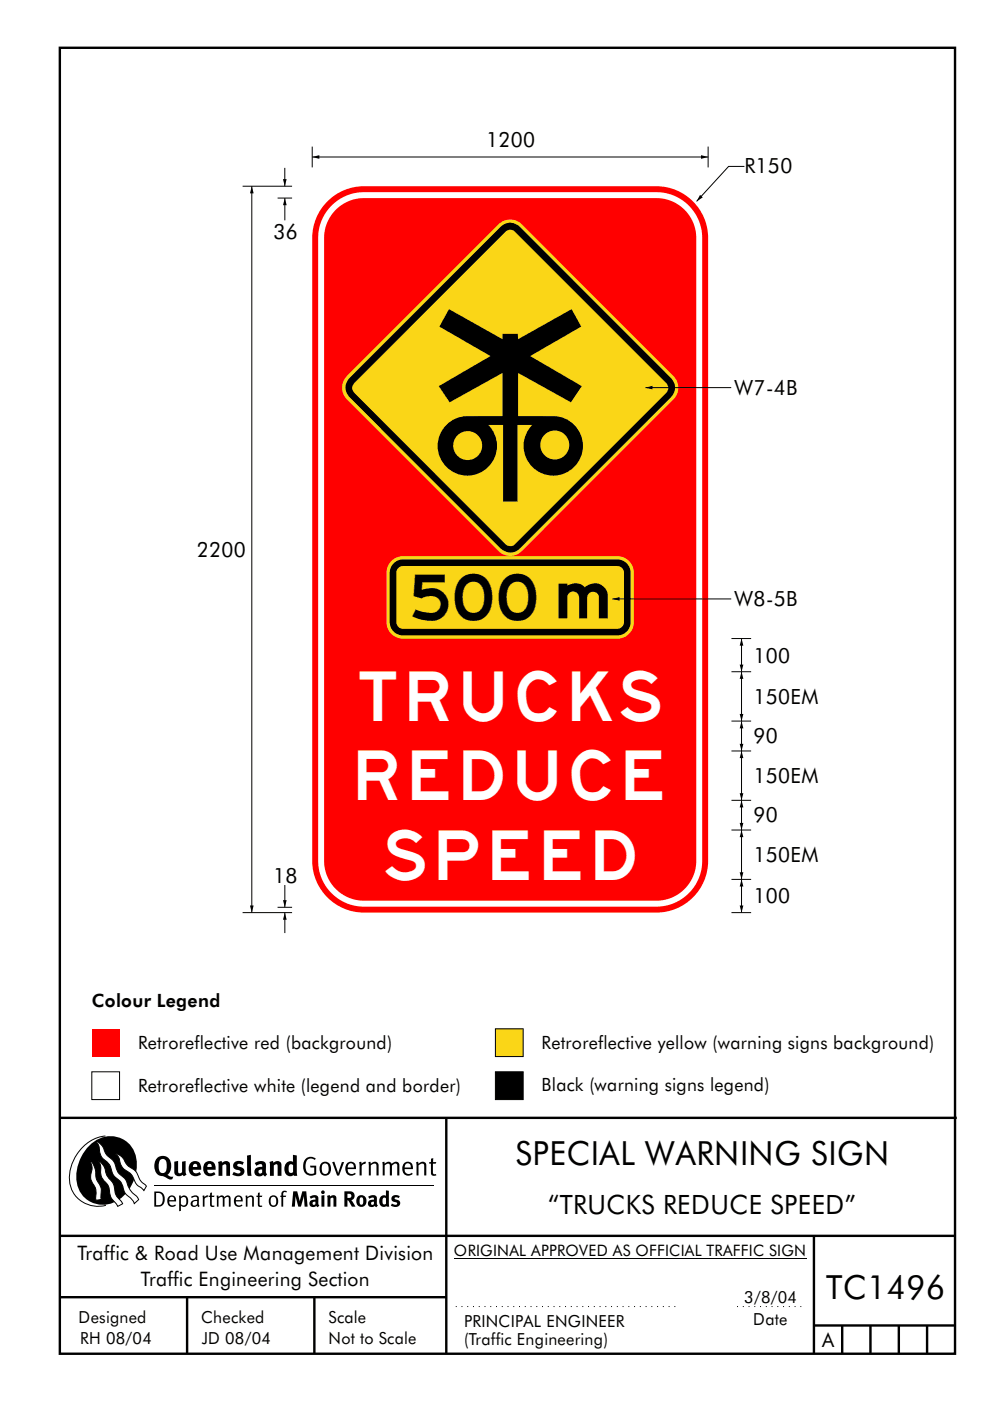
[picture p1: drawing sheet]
<svg xmlns="http://www.w3.org/2000/svg" width="210mm" height="297mm" viewBox="0 0 210 297" stroke-linecap="round" stroke-linejoin="round" font-family="sans-serif">
<g fill="none" stroke="#000" stroke-width=".51">
<path d="M12.7 10.1h189.9v276.9h-189.9zM12.7 237h190.3M94.7 236.9v50.1M12.7 262h190M12.7 275h82M39.7 275v12M66.7 275v12M172.7 262v25M172.7 281h30M178.7 281v6M184.7 281v6M190.7 281v6"/>
<path d="M196.7 281v6"/>
</g>
<path d="M22.4 240.9a9 9 0 0 0-7.4 10.8 6.2 6.2 0 0 0 7.5 3.9M32.7 251.4h59.4M96.3 266.7h74.7" fill="none" stroke="#000" stroke-width=".21"/>
<path d="M96.7 277h47.5M156.4 277h14" fill="none" stroke="#000" stroke-width=".21" stroke-dasharray=".2 1" stroke-linecap="butt"/>
<g fill="#000">
<path d="M19.1 242.7a5.7 5.7 0 0 1 6.5-1.4 5.7 5.7 0 0 1 3.4 5.7 8.6 8.6 0 0 1-6.2 8.4 5.7 5.7 0 0 1-6.5-7.1 9.9 9.9 0 0 1 2.8-5.6z" fill-rule="evenodd"/>
<path d="M37 246.3l.8-.2v2a.46 .46 0 0 0 .2 .7 .46 .46 0 0 0 .6-.3v-2.2l.8-.1v2.3l.2 .6-.6 .3-.2-.3a1.03 1.03 0 0 1-1.2 .2 1.03 1.03 0 0 1-.6-1z" fill-rule="evenodd"/>
<path d="M40.4 246.6a1.64 1.64 0 0 0 0 2.3 1.64 1.64 0 0 0 2.3 .1l-.4-.5a.78 .78 0 0 1-.9 .3 .78 .78 0 0 1-.5-.8h1.8a1.37 1.37 0 0 0-.6-1.6 1.37 1.37 0 0 0-1.7 .2zM41 246.9a.48 .48 0 0 1 .7-.1 .48 .48 0 0 1 .2 .6h-1z" fill-rule="evenodd"/>
<path d="M43.5 246.6a1.65 1.65 0 0 0-.2 2 1.65 1.65 0 0 0 1.9 .7l.5-.3-.3-.5a.78 .78 0 0 1-.9 .3 .78 .78 0 0 1-.5-.8h1.8a1.37 1.37 0 0 0-.6-1.6 1.37 1.37 0 0 0-1.7 .2zM44.1 246.9a.48 .48 0 0 1 .6-.1 .48 .48 0 0 1 .2 .6h-.9z" fill-rule="evenodd"/>
<path d="M46.3 246.4l.7-.3 .1 .4a.95 .95 0 0 1 1-.3 .95 .95 0 0 1 .7 .9v2.2h-.8v-2.3l-.3-.2-.5 .3v2.2h-.8z" fill-rule="evenodd"/>
<path d="M49.7 246.5a1.73 1.73 0 0 1 2-.1l-.2 .6-.6-.2a.42 .42 0 0 0-.6 .3l.2 .2a1.23 1.23 0 0 1 1.4 1 1.47 1.47 0 0 1-2.3 .9l-.3-.1 .3-.6 .7 .3a.47 .47 0 0 0 .7-.3 .87 .87 0 0 0-1-.6l-.4-.2-.1-.4z" fill-rule="evenodd"/>
<path d="M52.4 245l.8-.2 .2 4.5h-.8l-.1-.2z" fill-rule="evenodd"/>
<path d="M54.1 246.6l.3 .6 .3-.2a.62 .62 0 0 1 .9 0v.4a1.21 1.21 0 0 0-1.3 .3 1.21 1.21 0 0 0-.2 1.4 1.19 1.19 0 0 0 1.7 0l.5 .3 .4-.4-.3-.4v-1.3a.96 .96 0 0 0-1.3-1.1zM55 248.1l.6-.1v.6a.43 .43 0 0 1-.6 .1 .43 .43 0 0 1 0-.6z" fill-rule="evenodd"/>
<path d="M57.2 246.4l.7-.3 .1 .4a.95 .95 0 0 1 1-.3 .95 .95 0 0 1 .7 .9v2.2h-.8v-2.3l-.3-.2-.5 .3v2.2h-.8z" fill-rule="evenodd"/>
<path d="M62.2 244.8v1.6a1.29 1.29 0 0 0-1.4 .1 1.29 1.29 0 0 0-.5 1.3 1.24 1.24 0 0 0 .5 1.4 1.24 1.24 0 0 0 1.5-.1l.1 .2h.7l-.1-4.3zM61.5 246.9h.4l.3 .1v1.5l-.3 .2a.48 .48 0 0 1-.6-.5 1.52 1.52 0 0 1 .2-1.3z" fill-rule="evenodd"/>
<path d="M64.9 245.6a1.61 1.61 0 0 1 2.1 .1l-.2 .2a1.17 1.17 0 0 0-1.4-.1 1.17 1.17 0 0 0-.6 1.2 1.42 1.42 0 0 0 1.2 1.9l.7-.2v-1.2h-.8l-.1-.4h1.3v1.9a1.82 1.82 0 0 1-2.2-.1 1.82 1.82 0 0 1-.6-2.1l.2-.7z" fill-rule="evenodd"/>
<path d="M68.2 246.6a1.77 1.77 0 0 0 .4 2.6 1.39 1.39 0 0 0 1.4-.5 1.39 1.39 0 0 0 .2-1.5 1.19 1.19 0 0 0-2-.6zM68.5 246.8a.83 .83 0 0 1 1 .1 .83 .83 0 0 1 .2 1 .75 .75 0 0 1-.6 1 .75 .75 0 0 1-.8-.8v-.9z" fill-rule="evenodd"/>
<path d="M70.5 246.4l.4-.1 .8 2.4 .8-2.3h.5l-1.1 2.8h-.4z" fill-rule="evenodd"/>
<path d="M73.6 246.7a1.74 1.74 0 0 0 .5 2.5h.9l.5-.3-.2-.3a.89 .89 0 0 1-1.1 .2 .89 .89 0 0 1-.4-.9h1.7a1.15 1.15 0 0 0-.4-1.4 1.15 1.15 0 0 0-1.5 .2zM74 246.9a.67 .67 0 0 1 .8-.1 .67 .67 0 0 1 .3 .7h-1.3z" fill-rule="evenodd"/>
<path d="M76.2 246.4l.4-.1 .1 .5 .5-.4 .5-.1-.2 .5a.61 .61 0 0 0-.8 .6v1.8h-.4z" fill-rule="evenodd"/>
<path d="M78.1 246.4l.5-.1 .1 .5a.89 .89 0 0 1 .9-.5 .89 .89 0 0 1 .7 .8v2.1h-.4v-2.1l-.1-.3-.3-.1-.8 .4v2.1h-.4z" fill-rule="evenodd"/>
<path d="M81.1 246.4l.4-.1 .1 .4a.83 .83 0 0 1 .8-.4 .83 .83 0 0 1 .7 .5 .86 .86 0 0 1 .9-.5 .86 .86 0 0 1 .7 .8v2.1h-.4l-.1-2.3a.5 .5 0 0 0-.8 0l-.2 .2v2.1h-.5v-2.2l-.4-.3-.7 .4v2.1h-.4z" fill-rule="evenodd"/>
<path d="M85.7 246.7a1.74 1.74 0 0 0 .5 2.5h.9l.5-.3-.2-.3a.89 .89 0 0 1-1.1 .2 .89 .89 0 0 1-.4-.9h1.7a1.15 1.15 0 0 0-.5-1.4 1.15 1.15 0 0 0-1.4 .2zM86 246.9a.67 .67 0 0 1 .9-.1 .67 .67 0 0 1 .3 .7h-1.3z" fill-rule="evenodd"/>
<path d="M88.3 246.4l.4-.1 .1 .5a.89 .89 0 0 1 .9-.5 .89 .89 0 0 1 .7 .8v2.1h-.4v-2.1l-.1-.3-.3-.1-.8 .4v2.1h-.4z" fill-rule="evenodd"/>
<path d="M91.5 245.7l.4-.2v.9h.7l-.2 .3h-.5v2.1l.1 .1h.5l.1 .3a.71 .71 0 0 1-1.2-.5v-2h-.3v-.3h.3z" fill-rule="evenodd"/>
</g>
<path d="M24.4 244.6a3.1 3.1 0 0 1 2.3 2.1l.8 .8a3.2 3.2 0 0 1 2 2.3l.4 .7 1.2 1-.6 .9-.2-.3a3.5 3.5 0 0 1-1.9-2 3.8 3.8 0 0 0-2.1-2.2 3.5 3.5 0 0 1-1-2.3zM20.4 242a3.4 3.4 0 0 1 1.9 2.4l.7 .9a3.3 3.3 0 0 1 1.7 2.5 4.4 4.4 0 0 0 1.7 2l.3 .3a6.1 6.1 0 0 0 2.5 3.7l.2 .5-.9 .9a6.1 6.1 0 0 0-1.9-2.2l-.4-.7a3.6 3.6 0 0 0-1.9-2.8l-.6-1.1a3.6 3.6 0 0 0-1.9-2.8 3.7 3.7 0 0 1-.8-2.4zM21 246.2a3.4 3.4 0 0 1 1.5 2.7l.6 .9a3.8 3.8 0 0 1 1.4 3.1l.3 .8 1.2 1.5-1 .6-.5-.8a3.2 3.2 0 0 1-1.3-2.8 4.3 4.3 0 0 0-1.4-2.2 4.7 4.7 0 0 1-.5-2.9zM19.2 246.1a5.1 5.1 0 0 1 1.2 3.7l.3 .7a3.1 3.1 0 0 1 .7 3l.1 .8-1.1 .2-.1-.8a3.5 3.5 0 0 0-.9-3.2 3.6 3.6 0 0 1 .1-2.6z" fill-rule="evenodd" fill="#fff" stroke="#000" stroke-width=".21"/>
<g fill="#000">
<path d="M33.1 252.9v2.6a1.12 1.12 0 0 0 1.2-.3 1.12 1.12 0 0 0 .2-1.1l-.1-.6-.3-.4zM32.7 252.6h1.1a1.67 1.67 0 0 1 1.2 1.7 1.67 1.67 0 0 1-1.3 1.5h-1zM36.1 253.9l-.2 .6h1.1a.55 .55 0 0 0-.3-.7 .55 .55 0 0 0-.6 .1zM35.8 253.8a.95 .95 0 0 1 1.2-.2 .95 .95 0 0 1 .4 1.1h-1.5a.72 .72 0 0 0 .4 .8 .72 .72 0 0 0 .9-.1l.1 .2a1.15 1.15 0 0 1-1.5 0 1.15 1.15 0 0 1-.2-1.5zM38.4 254.1v1.2a.7 .7 0 0 0 .9 .1 .7 .7 0 0 0 .2-.9 .61 .61 0 0 0-.4-.7 .61 .61 0 0 0-.7 .3zM38 253.5l.3-.1 .1 .4a.95 .95 0 0 1 1.2-.1 .95 .95 0 0 1 .3 1.1 .92 .92 0 0 1-.5 1 .92 .92 0 0 1-1-.2v1.1l-.4 .1zM40.9 254.9a.5 .5 0 0 0 .2 .7 .5 .5 0 0 0 .7-.3v-.7zM40.5 253.8a1 1 0 0 1 1.7 .2v1.4l.2 .3-.2 .2-.3-.3a.78 .78 0 0 1-1.4-.1 .78 .78 0 0 1 .8-1.1h.5a.58 .58 0 0 0-.3-.7 .58 .58 0 0 0-.7 .3zM43 253.5l.3-.1 .1 .4 .3-.3h.5l-.2 .3a.52 .52 0 0 0-.6 .6v1.4h-.4zM44.6 252.9l.4-.1-.1 .7h.6l-.1 .3h-.5v1.5a.35 .35 0 0 0 .6 .3v.2a.57 .57 0 0 1-.6 .1 .57 .57 0 0 1-.3-.5v-1.6h-.3v-.3h.3zM45.9 253.5l.4-.1 .1 .4 .2-.2a.64 .64 0 0 1 1 .2 .7 .7 0 0 1 .8-.4 .7 .7 0 0 1 .5 .7v1.7h-.4v-1.7l-.2-.3-.7 .3v1.7h-.3v-1.6a.38 .38 0 0 0-.3-.5 .38 .38 0 0 0-.5 .3l-.1 .1v1.7h-.4zM50.2 253.9l-.2 .6h1.1a.55 .55 0 0 0-.2-.7 .55 .55 0 0 0-.7 .1zM49.9 253.8a.95 .95 0 0 1 1.2-.2 .95 .95 0 0 1 .4 1.1h-1.5a.72 .72 0 0 0 .4 .8 .72 .72 0 0 0 .9-.1l.1 .2a1.15 1.15 0 0 1-1.5 0 1.15 1.15 0 0 1-.2-1.5zM52.1 253.5l.3-.1 .1 .4a.72 .72 0 0 1 .8-.4 .72 .72 0 0 1 .6 .7v1.7h-.4v-1.5a.45 .45 0 0 0-.3-.6 .45 .45 0 0 0-.5 .3l-.2 .1v1.7h-.3zM54.7 252.9l.4-.1v.7h.6l-.1 .3h-.5v1.5a.35 .35 0 0 0 .5 .3v.2a.57 .57 0 0 1-.6 .1 .57 .57 0 0 1-.3-.5v-1.6h-.3v-.3h.3zM57.6 253.9l-.2 .7a.65 .65 0 0 0 .3 .9 .65 .65 0 0 0 .8-.3l.1-.1a.93 .93 0 0 0-.7-1.4zM57.3 253.8a1.12 1.12 0 0 1 1.4 0 1.12 1.12 0 0 1 .2 1.4 1.01 1.01 0 0 1-1.2 .7 1.01 1.01 0 0 1-.7-1.2zM59.9 252.6l.5-.2 .5 .2-.2 .2-.3-.1-.3 .2v.6h.6l-.1 .3h-.5v2h-.4v-2h-.2v-.3h.2zM62.2 252.6l-.3 3.2h.7l.1-2.2 .6 2.2h.5l.7-2.2 .1 2.2h.7l-.3-3.2h-.9l-.5 2.1-.5-2.1zM65.7 253.7l.3 .5a.51 .51 0 0 1 .5-.3 .51 .51 0 0 1 .4 .4v.1a.88 .88 0 0 0-1.1 .3 .88 .88 0 0 0 .2 1.1 .9 .9 0 0 0 1.1-.1l.3 .3 .4-.4-.3-.3v-1.1a.87 .87 0 0 0-.4-.8 .87 .87 0 0 0-1 .1zM66.4 254.9l.5-.1v.5l-.1 .1h-.3l-.2-.1zM68.2 253.5v2.3h.6v-2.4zM68.1 252.8a.4 .4 0 0 0 .8 0 .4 .4 0 0 0-.8 0zM69.4 253.5l.1 2.3h.6v-1.7a.33 .33 0 0 1 .4-.2 .33 .33 0 0 1 .2 .4v1.5h.7v-1.7a.75 .75 0 0 0-.6-.7 .75 .75 0 0 0-.8 .3v-.3zM73.1 252.6v3.2h.6v-1.3l.3 .2 .7 1.1h.7l-.9-1.4a.94 .94 0 0 0 .7-1 .94 .94 0 0 0-.9-.8zM73.7 253.1a.51 .51 0 0 1 .7 .1 .51 .51 0 0 1-.1 .8h-.6zM75.9 253.7a1.19 1.19 0 0 0-.1 1.8 1.19 1.19 0 0 0 1.7-.1 1.19 1.19 0 0 0 0-1.6 1.19 1.19 0 0 0-1.6-.1zM76.5 253.9h.2a.99 .99 0 0 1 0 1.5 1.06 1.06 0 0 1-.2-1.5zM78.1 253.7l.3 .5a.51 .51 0 0 1 .5-.3 .51 .51 0 0 1 .4 .4v.1a.88 .88 0 0 0-1.1 .3 .88 .88 0 0 0 .2 1.1 .9 .9 0 0 0 1.1-.1l.3 .3 .4-.4-.2-.3v-1.1a.87 .87 0 0 0-.5-.8 .87 .87 0 0 0-1 .1zM78.9 254.9l.4-.1v.5l-.1 .1h-.3l-.2-.1zM81.9 252.4v1.2a1.2 1.2 0 0 0-1.4 .5 1.2 1.2 0 0 0 .2 1.5l.5 .3 .8-.2v.1h.6l-.1-3.3zM81.4 254l.5 .1-.1 1.2a.46 .46 0 0 1-.5 0 .46 .46 0 0 1-.2-.6zM83.3 253.6a.79 .79 0 0 0-.2 1 .79 .79 0 0 0 1 .3 .33 .33 0 0 1 0 .5 .33 .33 0 0 1-.5 0l-.5-.2-.2 .4a1.15 1.15 0 0 0 1.2 .3 1.15 1.15 0 0 0 .8-1 1.49 1.49 0 0 0-1.2-.7 .4 .4 0 0 1 .3-.4 .4 .4 0 0 1 .4 .1l.2 .1 .2-.4a1.47 1.47 0 0 0-1.5 0z" fill-rule="evenodd"/>
<path d="M33.4 245.5a2.51 2.51 0 0 0 .4 3.7l.8 .2a2.78 2.78 0 0 0 2 .6l.2-.5h-.6l-.7-.4a2.56 2.56 0 0 0 0-3.8 1.83 1.83 0 0 0-2.1 .2zM34 245.9a.87 .87 0 0 1 1 0 .87 .87 0 0 1 .4 .9v.4a1.17 1.17 0 0 1-.9 1.5h-.3a2.38 2.38 0 0 1-.2-2.8z" fill-rule="evenodd"/>
</g>
<path d="M19.5 227.2h5.9v5.9h-5.9z" fill-rule="evenodd" fill="#fff" stroke="#000" stroke-width=".21"/>
<path d="M19.5 218.1h5.9v5.9h-5.9z" fill="#f00"/>
<path d="M105.1 218.1h5.9v5.9h-5.9z" fill-rule="evenodd" fill="#fad617" stroke="#000" stroke-width=".21"/>
<path d="M105.1 227.2h5.9v5.9h-5.9z" fill-rule="evenodd" fill="#000" stroke="#000" stroke-width=".21"/>
<path d="M70.3 43.6a9.7 9.7 0 0 1 6.9-2.9h62.1a9.7 9.7 0 0 1 9.7 9.7v132.1a9.7 9.7 0 0 1-9.7 9.7h-62.1a9.7 9.7 0 0 1-9.7-9.7v-132.1a9.7 9.7 0 0 1 2.8-6.8zM71.2 44.5a8.4 8.4 0 0 1 6-2.5h62.1a8.5 8.5 0 0 1 8.4 8.5v132a8.5 8.5 0 0 1-8.4 8.5h-62.1a8.5 8.5 0 0 1-8.4-8.5v-132a8.4 8.4 0 0 1 2.4-6zM69.5 42.7a10.9 10.9 0 0 1 7.7-3.2h62.1a11 11 0 0 1 10.9 10.9v132.1a11 11 0 0 1-10.9 11h-62.1a11 11 0 0 1-11-11v-132.1a10.9 10.9 0 0 1 3.3-7.7z" fill-rule="evenodd" fill="#f00"/>
<path d="M66.2 33.3h84M150.2 31.1v4.4M157.9 35.3h-3.3l-6.8 7.4" fill="none" stroke="#000" stroke-width=".21"/>
<g fill="#000">
<path d="M66.2 33.3l1.6-.4v.8l-1.6-.4 1.6-.4z" fill-rule="evenodd"/>
<path d="M148.7 32.9l1.5 .4-1.5 .4v-.8l1.5 .4z" fill-rule="evenodd"/>
<path d="M148.5 41.3l.6 .5-1.3 .9z" fill-rule="evenodd"/>
</g>
<path d="M105.8 47.6a3.5 3.5 0 0 1 4.9 0l32.2 32.1a3.5 3.5 0 0 1 0 5l-32.2 32.2a3.5 3.5 0 0 1-4.9 0l-32.2-32.2a3.5 3.5 0 0 1 0-5z" fill-rule="evenodd" fill="#fad617"/>
<path d="M106.3 48a2.84 2.84 0 0 1 3.9 0l32.2 32.2a2.83 2.83 0 0 1 0 4l-32.2 32.1a2.82 2.82 0 0 1-3.9 0l-32.2-32.1a2.81 2.81 0 0 1 0-4z" fill-rule="evenodd" fill="#000"/>
<path d="M107.3 49.1a1.45 1.45 0 0 1 1.9 0l32.1 32.1a1.48 1.48 0 0 1 0 2.1l-32.1 32.2-1 .3-.9-.3-32.1-32.2a1.41 1.41 0 0 1 0-2.1z" fill-rule="evenodd" fill="#fad617"/>
<path d="M95.3 65.5l11.3 6.4v-1.1h3.2l.1 1.1 11.4-6.4 2 3.7-10.8 6.3 10.9 6.4-2.3 3.4-11.2-6.2v9.1h7.6a6.3 6.3 0 0 1 6 8.1 6.3 6.3 0 0 1-9.3 3.7 6.3 6.3 0 0 1-1.3-9.9h-3.1v16.2h-3.1v-16.2h-3.1a6.3 6.3 0 0 1-1.3 9.9 6.3 6.3 0 0 1-9.2-3.7 6.3 6.3 0 0 1 5.9-8.1h7.6v-9.1l-11.2 6.2-2.3-3.4 11-6.4-10.9-6.3zM96.2 94.5a3.1 3.1 0 0 0 6.1 0 3.1 3.1 0 0 0-6.1 0zM114.6 94.3a3.1 3.1 0 0 0 6.2 0 3.1 3.1 0 0 0-6.2 0z" fill-rule="evenodd" fill="#000"/>
<path d="M83 118.9a3.5 3.5 0 0 1 2.5-1h45.5a3.5 3.5 0 0 1 3.5 3.5v10.5a3.5 3.5 0 0 1-3.5 3.5h-45.5a3.5 3.5 0 0 1-3.5-3.5v-10.5a3.5 3.5 0 0 1 1-2.5z" fill-rule="evenodd" fill="#fad617"/>
<path d="M83.7 119.2l1.2-.5 .6-.1h45.5a2.81 2.81 0 0 1 2.8 2.8v10.5a2.81 2.81 0 0 1-2.8 2.8h-45.5a2.81 2.81 0 0 1-2.8-2.8v-10.5a2.8 2.8 0 0 1 1-2.2z" fill-rule="evenodd" fill="#000"/>
<path d="M84.7 120.3l.8-.3h45.5a1.41 1.41 0 0 1 1.4 1.4v10.5a1.41 1.41 0 0 1-1.4 1.4h-45.5a1.41 1.41 0 0 1-1.4-1.4v-10.5l.1-.4z" fill-rule="evenodd" fill="#fad617"/>
<g fill="#000">
<path d="M60 38h.8l-.4 1.5z" fill-rule="evenodd"/>
<path d="M53.4 39.5l.4 1.5h-.8l.4-1.5 .4 1.5z" fill-rule="evenodd"/>
<path d="M60.4 42l.4 1.5h-.8l.4-1.5 .4 1.5z" fill-rule="evenodd"/>
<path d="M136.9 82.2l1.6-.4v.8l-1.6-.4 1.6-.4z" fill-rule="evenodd"/>
<path d="M118.5 123.7h1.8v.5a2.93 2.93 0 0 1 3.8 .4 2.8 2.8 0 0 1 2.9-.8 2.8 2.8 0 0 1 1.9 2.3v5h-1.8v-4.5a1.25 1.25 0 0 0-1.4-1.1 1.25 1.25 0 0 0-1.1 1.3v4.3h-1.7v-4.3a1.27 1.27 0 0 0-1.2-1.4 1.27 1.27 0 0 0-1.4 1.2v4.5h-1.8z" fill-rule="evenodd"/>
<path d="M129.9 127l1.6-.4v.8l-1.6-.4 1.6-.4z" fill-rule="evenodd"/>
<path d="M157.3 135.4l.4 1.5h-.8l.4-1.5 .4 1.5z" fill-rule="evenodd"/>
<path d="M157.3 152.9l.4 1.5h-.8l.4-1.5 .4 1.5z" fill-rule="evenodd"/>
<path d="M156.9 157.7h.8l-.4 1.5 .4-1.5-.4 1.5z" fill-rule="evenodd"/>
<path d="M157.3 142.4l.4 1.5h-.8l.4-1.5 .4 1.5z" fill-rule="evenodd"/>
<path d="M156.9 151.4h.8l-.4 1.5 .4-1.5-.4 1.5z" fill-rule="evenodd"/>
<path d="M156.9 140.9h.8l-.4 1.5 .4-1.5-.4 1.5z" fill-rule="evenodd"/>
<path d="M157.3 176l.4 1.5h-.8l.4-1.5 .4 1.5z" fill-rule="evenodd"/>
<path d="M157.3 169.7l.4 1.5h-.8l.4-1.5 .4 1.5z" fill-rule="evenodd"/>
<path d="M156.9 174.5h.8l-.4 1.5 .4-1.5-.4 1.5z" fill-rule="evenodd"/>
<path d="M157.3 159.2l.4 1.5h-.8l.4-1.5 .4 1.5z" fill-rule="evenodd"/>
<path d="M156.9 168.2h.8l-.4 1.5 .4-1.5-.4 1.5z" fill-rule="evenodd"/>
<path d="M53 192h.8l-.4 1.5 .4-1.5-.4 1.5z" fill-rule="evenodd"/>
<path d="M60 190.9h.8l-.4 1.5z" fill-rule="evenodd"/>
<path d="M60.4 193.5l.4 1.5h-.8l.4-1.5 .4 1.5z" fill-rule="evenodd"/>
<path d="M157.3 186.4l.4 1.6h-.8l.4-1.6 .4 1.6z" fill-rule="evenodd"/>
<path d="M156.9 192h.8l-.4 1.5 .4-1.5-.4 1.5z" fill-rule="evenodd"/>
<path d="M156.9 184.9h.8l-.4 1.5 .4-1.5-.4 1.5z" fill-rule="evenodd"/>
</g>
<g fill="none" stroke="#000" stroke-width=".21">
<path d="M51.5 39.5h10.5M53.4 39.5v154M60.4 35.6v3.9M66.2 31.1v4.4M58.9 42h3.1M60.4 42v4.7M136.9 82.2h18.2M129.9 127h25.2M155.2 135.4h4.2M157.3 135.4v58.1M155.2 159.2h4.2M155.2 152.9h4.2"/>
<path d="M155.2 142.4h4.2M155.2 176h4.2M155.2 169.7h4.2M51.5 193.5h10.5M58.9 192.4h3.1M60.4 187.6v4.8M60.4 193.5v4.3M155.2 186.4h4.2M155.2 193.5h4.2"/>
</g>
<g font-size="10.5" fill="#fff">
<text x="76.4" y="152.9">TRUCKS</text>
<text x="76" y="169.7">REDUCE</text>
<text x="81.8" y="186.5">SPEED</text>
</g>
<text font-size="9.6" x="87.5" y="131.5">500</text>
<g font-size="7.1">
<text x="109.4" y="246.9">SPECIAL WARNING SIGN</text>
<text x="175.3" y="275.4">TC1496</text>
</g>
<text font-size="5.6" x="116.3" y="257.3">“TRUCKS REDUCE SPEED”</text>
<g font-size="4.4">
<text x="103.1" y="31.1">1200</text>
<text x="157.9" y="36.7">R150</text>
<text x="58" y="50.7">36</text>
<text x="155.8" y="83.8">W7-4B</text>
<text x="41.8" y="118.1">2200</text>
<text x="155.8" y="128.6">W8-5B</text>
<text x="159.9" y="140.5">100</text>
<text x="159.9" y="149.2">150EM</text>
<text x="159.9" y="157.6">90</text>
<text x="159.9" y="166">150EM</text>
<text x="159.9" y="174.4">90</text>
<text x="159.9" y="182.8">150EM</text>
<text x="58" y="187.3">18</text>
<text x="159.9" y="191.5">100</text>
</g>
<g font-size="4.2">
<text x="16.4" y="267">Traffic &amp; Road Use Management Division</text>
<text x="29.9" y="272.6">Traffic Engineering Section</text>
<text x="174.4" y="285.6">A</text>
</g>
<g font-size="3.9">
<text x="19.5" y="213.6">Colour Legend</text>
<text x="29.3" y="222.3">Retroreflective red (background)</text>
<text x="114.9" y="222.3">Retroreflective yellow (warning signs background)</text>
<text x="29.3" y="231.4">Retroreflective white (legend and border)</text>
<text x="114.9" y="231.4">Black (warning signs legend)</text>
</g>
<g font-size="3.5">
<text x="16.7" y="280.5">Designed</text>
<text x="42.7" y="280.5">Checked</text>
<text x="69.7" y="280.5">Scale</text>
<text x="98.5" y="281.4">PRINCIPAL ENGINEER</text>
<text x="157.9" y="276.3">3/8/04</text>
<text x="159.8" y="281">Date</text>
<text x="17" y="284.9">RH 08/04</text>
<text x="42.8" y="284.9">JD 08/04</text>
<text x="69.7" y="285">Not to Scale</text>
<text x="98.5" y="285.2">(Traffic Engineering)</text>
</g>
<text font-size="3.4" x="96.3" y="266.3">ORIGINAL APPROVED AS OFFICIAL TRAFFIC SIGN</text>
</svg>
